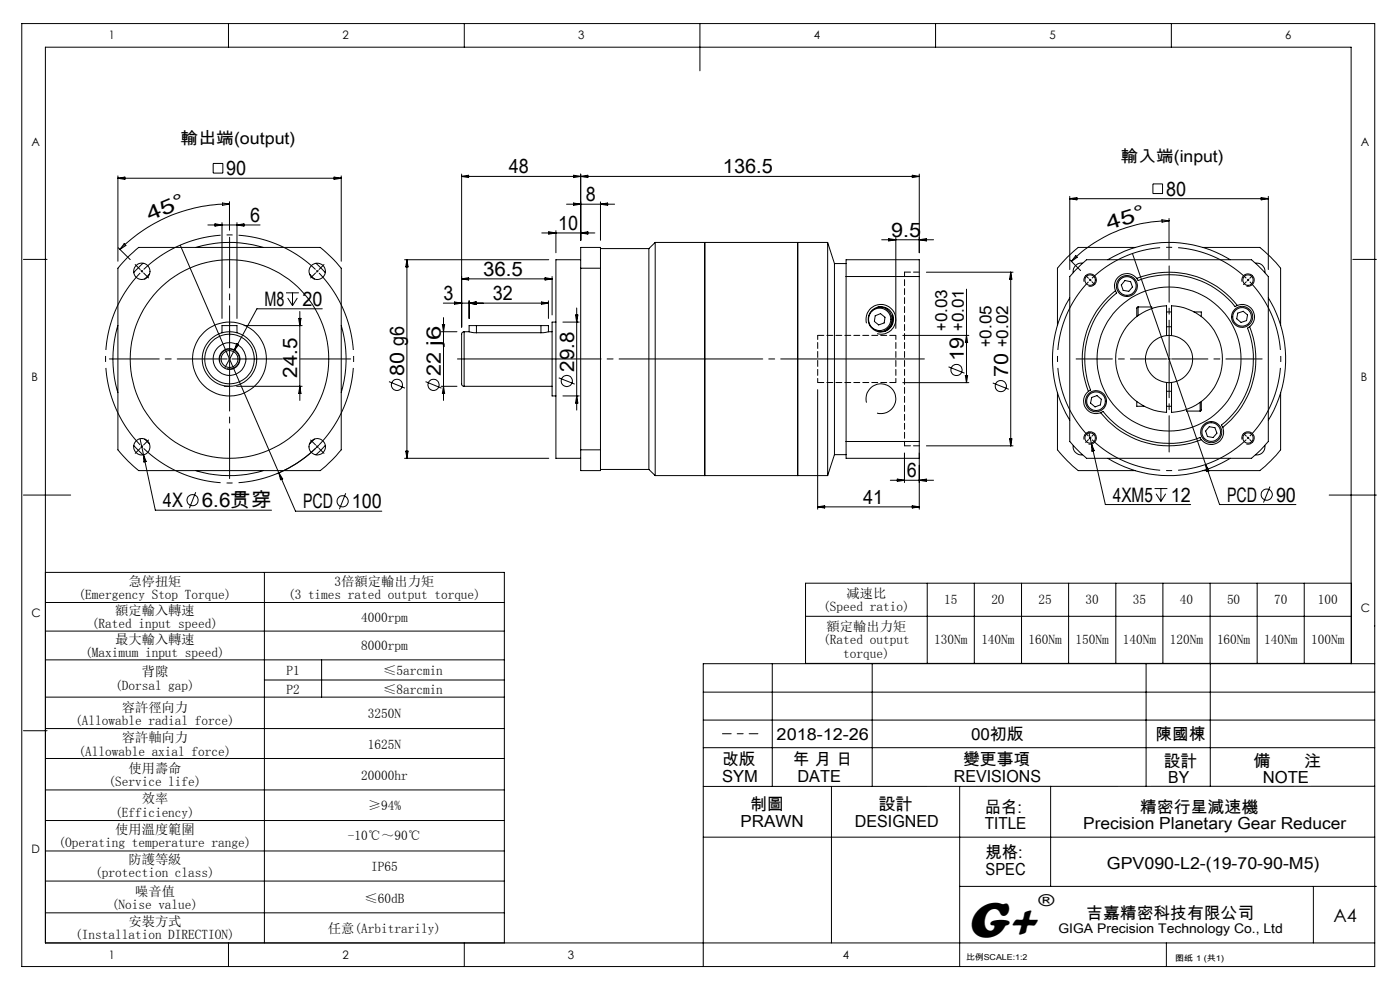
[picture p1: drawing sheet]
<svg xmlns="http://www.w3.org/2000/svg" width="297mm" height="210mm" viewBox="0 0 297 210" stroke-linecap="round" stroke-linejoin="round" font-family="sans-serif">
<g fill="none" stroke="#000" stroke-width=".21">
<path d="M4.6 5h287v200h-287zM48.5 5v5M98.5 5v5M148.5 5v10M198.5 5v5M248.5 5v5M25 37.3v18.1M25 37.8h47.4M25 37.8l1.5-.2v.5zM45.2 34.7h2.1v2h-2.1zM70.9 37.6l1.5 .2-1.5 .3zM72.4 37.3v18.1"/>
<path d="M97.9 36.9v32.5M97.9 37.4h97.1M97.9 37.4l1.5-.2v.5zM121.7 37.2l3 .5v-.5l-3 .5zM123.2 36.9v14.1M193.5 37.2l1.5 .2-1.5 .3zM195 36.9v16.7M244.6 39h2v2.1h-2zM5 55h5M25.1 52.6l2.5 2.5M26.4 51.7l.3 .4-1.3 .8zM27.1 54.6l2.3-2.1h38.5a30.3 30.3 0 0 1 4.5 4.4v38.5a30.3 30.3 0 0 1-4.5 4.4h-38.5a27.9 27.9 0 0 1-4.4-4.4v-38.5z"/>
<path d="M30.4 55.8l-2 2M31.7 58.2l-1 1M38.2 52l21 48.3M41.6 52.5a24.6 24.6 0 0 1 14.2 0M44.1 47.7h11.1M45.6 47.5l1.5 .2-1.5 .3zM47.1 47.2v20.3M47.2 43.1l1.5 .2-1.5 .3zM48.7 43.3a32.6 32.6 0 0 0-23.3 9.6M48.7 42.8v6.1M50.3 47.2v20.3M50.3 47.7l1.5-.2v.5z"/>
<path d="M65.7 58.2l1 1M67 55.8l2 2M85.8 55.1h30.6M86.3 55.1v42.1M86.3 55.1l.3 1.5h-.5zM97.9 59.2l1.5-.3v.5zM97.9 59.2h19.2M114.9 49.4h11.3M115.6 58.9l1.5 .3-1.5 .2zM116.4 49.2l1.5 .2-1.5 .3zM117.1 58.7v8.1M117.9 48.9v4.7"/>
<path d="M120.2 43.3h10.2M121.7 43.1l1.5 .2-1.5 .3zM123.2 56.9v-4.4h4.2v4.4M123.2 55.1h-5.3v42.1h5.3M123.2 56.9v38.5M123.2 56.9h4.2M123.2 49.4l1.5-.2v.5zM127.4 56.9v38.5M127.4 52.7h10.3M127.4 42.8v8.2M127.4 43.3l1.5-.2v.5zM137.7 52.7v46.9"/>
<path d="M139 51.4v49.5M139 51.4h36.6M139 51.4l-1.3 1.3M149.5 51.4v49.5M169.2 51.4v49.5zM175.6 51.4v49.5M175.6 51.4l1.4 4.5M177 55.9v40.5M177 55.9h2.5M179.5 58.7v-3.6h15.5v3.6M179.5 58.7h15.5M179.5 58.7v35"/>
<path d="M187 50.9h11M188.5 50.6l1.5 .3-1.5 .2zM190 50.4v19.3M195 58.7v35M195 50.9l1.5-.3v.5zM196.5 57.7h18.4M214.4 57.7v36.9M214.4 57.7l.3 1.5h-.5zM226.9 41.7v15.5M226.9 42.1h42.2M226.9 42.1l1.6-.2v.5zM226.9 55.1l2.3 2.3"/>
<path d="M228.2 54.2l.3 .4-1.2 .8zM228.2 57.2l2.3-2.1h35l1.4 1.3 2.2 2.3v35l-1.7 1.8-1.9 1.7h-35l-1.4-1.3-2.2-2.2v-35zM229.7 55.8a1.75 1.75 0 0 0-2 2M230 59.8a1.32 1.32 0 0 1 1.1-1.7 1.32 1.32 0 0 1 1.5 1.4 1.32 1.32 0 0 1-1.7 1.2M235 55.1a24.8 24.8 0 0 1 26 0M238.7 59.5l1.2 .3 .3 1.1-.7 .9-1.2-.2-.4-1.1zM240.2 53.8l15.6 44.7M240.9 52.5h-12.2a27.9 27.9 0 0 0-4.4 4.4v12.1M241.2 59a18.5 18.5 0 0 1 21.3 5.8M241.2 59a2.63 2.63 0 0 0-3.4-.6 2.63 2.63 0 0 0-1.2 3.3M241.2 59l.2 .5a18.2 18.2 0 0 1 20.7 5.5l.4-.2M246.5 46.6l1.5 .2-1.5 .3z"/>
<path d="M248 46.8a29.4 29.4 0 0 0-20.7 8.6M248 46.3v8.6M255.1 52.5h12.2a27.9 27.9 0 0 1 4.4 4.4v12.1M263.5 59.8a1.31 1.31 0 0 1 1.1-1.7 1.31 1.31 0 0 1 1.5 1.4 1.31 1.31 0 0 1-1.7 1.2M266.3 55.8a1.72 1.72 0 0 1 2 2M267.5 41.9l1.6 .2-1.6 .3zM269.1 41.7v15.5M287 55h5M25 69a24.5 24.5 0 0 0 0 14.3M46.7 76.7a2.1 2.1 0 0 1 1.8-2.6 2.1 2.1 0 0 1 2.3 2.3 2.1 2.1 0 0 1-2.6 1.8M47.1 70.6v-1.5h3.2v1.5M50.2 72.9l.4 .2-.9 1.2z"/>
<path d="M51.8 69.1h12.3M60.7 62.1h2.7M61 63.2l1.1 1.6M62.1 62.1v2.7M63.1 63.2l-1 1.6M63.4 67.5h.5l-.3 1.6zM63.6 66.1v18.8M68.4 65.5h-13.9l-6.8 12.5M72.4 69a25.1 25.1 0 0 1 0 14.3M93.6 70.4h3.3M93.8 68.9h.5l-.2 1.5zM94.1 64.3h22.2"/>
<path d="M94.1 67.4v17.5M96.4 64.1l1.5 .2-1.5 .2zM98.5 70.4a.66 .66 0 0 0-.6 .9v5.5a19.7 19.7 0 0 0 .2 5l.4 .1M98.5 70.4v11.5M98.5 70.4h1M99.5 70.4l1.6 .2M99.5 63.8v3.7M99.5 64.3l1.5-.2v.4zM101.1 69.1h-1.6v1.3M101.1 69.1h13.7M101.1 70.6h13.7M101.1 69.1v1.5"/>
<path d="M114.8 69.1h1.5v1.3M114.8 69.1v1.5M114.9 64.1l1.4 .2-1.4 .2zM116.3 70.4l-1.5 .2M116.3 70.4h.8M116.3 63.8v3.7M117.9 68.3h-.8v15.7h.8M119.4 68.3h3.5M122.1 66.8h.5l-.3 1.5zM122.3 65.3v21.7M183.8 68.6a3.2 3.2 0 0 1 2.8-4 3.2 3.2 0 0 1 3.4 3.4 3.2 3.2 0 0 1-3.9 2.8M185.7 67l1.1-.5 .9 .8-.1 1.2-1.2 .4-.9-.7z"/>
<path d="M186.2 65.1a2.62 2.62 0 0 1 3 2.6 2.62 2.62 0 0 1-3 2.6M187.9 65.5h.4M189.4 66.8a3.2 3.2 0 0 1-1.6 3.4M191.5 71.1h14M201.2 77.8l3.4 1.4M204.8 79.6h.5l-.3 1.6zM205 61.3v19.9M205 71.1l.3 1.6h-.5zM226.9 63.2a24.8 24.8 0 0 0 0 25.9M236.6 61.7a18.5 18.5 0 0 0-5.7 21.3M236.6 61.7l.3 .4a18.2 18.2 0 0 0-5.5 20.7l-.5 .2M241.4 65.1l-.2 .2v1.9"/>
<path d="M241.4 65.1h2.9v.4M241.4 65.1v1.8M247.5 71.2v-6.3a11.3 11.3 0 0 0-10.8 11.3 11.3 11.3 0 0 0 10.8 11.3v-6.4M247.5 71.2a5 5 0 0 0-4.5 5 5 5 0 0 0 4.5 4.9M247.5 71.2h1M247.5 69.3h1M247.5 66.2h1M248.5 71.2a5 5 0 0 1 4.5 5 5 5 0 0 1-4.5 4.9M248.5 71.2v-6.3a11.3 11.3 0 0 1 10.8 11.3 11.3 11.3 0 0 1-10.8 11.3v-6.4M253.3 66.2h1.5v1M262.5 64.8a2.63 2.63 0 0 1 3.3 1.1 2.63 2.63 0 0 1-.7 3.4M262.6 66.4l1.1-.4 1 .8-.3 1.2-1.1 .4-.9-.8z"/>
<path d="M265.1 69.3a18.5 18.5 0 0 1-5.7 21.4M265.1 69.3l-.4 .3a18.3 18.3 0 0 1-5.5 20.6l.2 .5M269.1 63.2a24.8 24.8 0 0 1 0 25.9M28.4 94.5l2 2M29.7 93.1l.7 3.4M29.9 94.6l.2 .2M30.1 94.8l.2 .2M30.1 94.8l-.2 .2M30.3 94.6l-.2 .2M30.4 96.5l2.5 11.7h24.7M30.4 96.5l.6 1.4-.5 .1zM30.7 93.2l1 .9"/>
<path d="M41.6 99.8a24.6 24.6 0 0 0 14.2 0M47.6 81.9h1.1M50.2 81.9h13.9M63.6 81.9l.3 1.6h-.5zM66.7 93.2l-1 .9M67.7 94.4a26.6 26.6 0 0 1-9 6.1M69 94.5l-2 2M82.5 81l3.4 1.3M85.8 97.2h30.6M86.1 95.7h.5l-.3 1.5zM90.3 81l3.4 1.3M93.6 81.9h3.3"/>
<path d="M94.1 81.9l.2 1.6h-.5zM98.5 81.9h18.6M118.5 80.1l3.4 1.4M119.4 84h3.5M122.3 84l.3 1.5h-.5zM123.2 95.4v4.4h4.2v-4.4M123.2 95.4h4.2M127.4 99.6h10.3M137.7 99.6l1.3 1.3M173.5 82.6v25.4M177 96.4l-1.4 4.5M177 96.4h2.5"/>
<path d="M179.5 93.7v3.5h15.5v-3.5M179.5 93.7h15.5M183.8 85.4a3.2 3.2 0 0 1 2.8-4 3.2 3.2 0 0 1 3.4 3.5 3.2 3.2 0 0 1-3.9 2.7M191.5 81.2h14M191.9 96.1v6.3M195 96.1v11.9M196.5 94.6h18.4M210.6 81.2l3.4 1.4M214.2 93.1h.5l-.3 1.5zM224.3 83.3v12.1a27.9 27.9 0 0 0 4.4 4.4h12.2M227.7 94.5a1.75 1.75 0 0 0 2 2M230 93.2a1.33 1.33 0 0 1 1.1-1.6 1.33 1.33 0 0 1 1.5 1.4 1.33 1.33 0 0 1-1.7 1.2"/>
<path d="M230.9 83a2.63 2.63 0 0 0-.7 3.4 2.63 2.63 0 0 0 3.3 1.2M231 91.6l.6 2.6M231.1 92.7l.1 .2M231.2 92.9l.3 .2M231.2 92.9l-.1 .2M231.5 92.7l-.3 .2M231.6 94.2l2.9 12.8h18.1M231.6 94.2l.5 1.4-.5 .1zM231.6 84.3l1.1-.4 .9 .8-.2 1.2-1.1 .4-.9-.8zM233.5 87.6a18.6 18.6 0 0 0 21.4 5.7M233.5 87.6l.4-.3a18.1 18.1 0 0 0 20.7 5.5l.3 .5M235 97.2a24.8 24.8 0 0 0 26 0"/>
<path d="M241.2 85.2v1h1.5M247.5 81.1h1M247.5 83h1M247.5 86.2h1M251.7 86.8v.4h2.9M254.6 85.4v1.8M254.8 85.2v1.8l-.2 .2M255.8 98.5l2.9 8.5h16.2M255.8 98.5l.7 1.4-.5 .1zM256.5 90.5l1.2 .2 .5 1.2-.8 .9-1.2-.2-.4-1.2zM259.4 90.7a2.63 2.63 0 0 1-1.1 3.2 2.63 2.63 0 0 1-3.4-.6M263.5 93.2a1.32 1.32 0 0 1 1.2-1.6 1.32 1.32 0 0 1 1.4 1.5 1.32 1.32 0 0 1-1.7 1.1"/>
<path d="M268.3 94.5a1.71 1.71 0 0 1-2 2M271.7 83.3v12.1a27.9 27.9 0 0 1-4.4 4.4h-12.2M5 105h10M41.5 104.4l-1.3 3.4M59.2 100.3l3.5 8.1h18.3M59.2 100.3l.8 1.3-.5 .2zM73.3 104.6l-1.3 3.4M139 100.9h36.6M173.5 107.5h21.5M173.5 107.5l1.4-.2v.5zM188.9 101.9h9.1M190.4 101.6l1.5 .3-1.5 .2z"/>
<path d="M193.5 107.3l1.5 .2-1.5 .3zM195 101.9l1.5-.3v.5zM244.9 103.6h2.7M245.3 104.7l1 1.7M246.3 103.6v2.8M247.3 104.7l-1 1.7M269.4 103.2l-1.4 3.4M282 105h10M9.6 127.8h97.4M9.6 133.9h97.4M9.6 140h97.4M9.6 121.4h97.4v78.6"/>
<path d="M56.1 121.4v78.6M68.2 140v7.9M170.9 123.7h115.8v17h-115.8zM170.9 130.7h115.8M196.7 123.7v17M206.7 123.7v17M216.7 123.7v17M226.7 123.7v17M236.7 123.7v17M246.7 123.7v17M256.7 123.7v17M266.7 123.7v17"/>
<path d="M276.7 123.7v17M5 155h5M9.6 147.9h97.4M9.6 154.5h97.4M56.1 144.2h50.9M149.2 152.7h142.4M149.2 146.8h142.4M149.2 158.6h142.4M163.8 140.8v26M185 140.8v26M243.1 140.8v26M256.8 140.8v26"/>
<path d="M286.6 140.8v-130.8h-277v190h282M291.6 140.8h-142.4v64.2M9.6 160.9h97.4M9.6 167.6h97.4M9.6 174.1h97.4M149.2 177.6h142.4M176.4 166.8v33.2M203.6 166.8v38.2M222.9 166.8v21.2M291.6 166.8h-142.4M9.6 180.5h97.4M9.6 186.9h97.4"/>
<path d="M9.6 193.6h97.4M203.6 188h88.4M278.6 188v12M48.5 200v5M98.5 200v5M247.4 200v5"/>
<circle cx="30.1" cy="57.5" r="1.74"/>
<circle cx="67.3" cy="57.6" r="1.73"/>
<circle cx="231.3" cy="59.4" r="1.11"/>
<circle cx="264.8" cy="59.4" r="1.1"/>
<circle cx="48.7" cy="76.2" r="5.8"/>
<circle cx="48.7" cy="76.2" r="7.8"/>
<circle cx="48.7" cy="76.2" r="21.1"/>
<circle cx="48.7" cy="76.2" r="5.2"/>
<circle cx="48.7" cy="76.1" r="2.21"/>
<circle cx="48.7" cy="76.2" r="1.78"/>
<circle cx="48.7" cy="76.2" r="3.5"/>
<circle cx="186.6" cy="67.7" r="2.38"/>
<circle cx="186.9" cy="67.7" r="2.67"/>
<circle cx="202.9" cy="78.5" r="1.19"/>
<circle cx="239" cy="60.7" r="2.23"/>
<circle cx="239.1" cy="60.7" r="1.98"/>
<circle cx="248" cy="76.2" r="15.3"/>
<circle cx="263.5" cy="67.2" r="1.98"/>
<circle cx="263.5" cy="67.2" r="2.23"/>
<circle cx="30.1" cy="94.8" r="1.74"/>
<circle cx="67.3" cy="94.8" r="1.74"/>
<circle cx="84.2" cy="81.6" r="1.18"/>
<circle cx="92" cy="81.6" r="1.18"/>
<circle cx="120.2" cy="80.8" r="1.19"/>
<circle cx="212.3" cy="81.9" r="1.19"/>
<circle cx="231.3" cy="92.9" r="1.11"/>
<circle cx="232.5" cy="85.1" r="2.23"/>
<circle cx="232.5" cy="85.1" r="1.98"/>
<circle cx="256.9" cy="91.6" r="1.98"/>
<circle cx="257" cy="91.7" r="2.23"/>
<circle cx="264.8" cy="92.9" r="1.1"/>
<circle cx="40.9" cy="106.1" r="1.19"/>
<circle cx="72.7" cy="106.3" r="1.2"/>
<circle cx="268.7" cy="104.9" r="1.18"/>
</g>
<path d="M30.1 57.5l-.2 .2M30.1 57.5l.2-.2M67.3 57.5l-.2-.2M67.3 57.5l.2 .2M231.3 59.4l-.2 .2M231.3 59.4l.2-.2M264.8 59.4l-.2-.2M264.8 59.4l.2 .2M67.3 94.8l.2-.2M67.3 94.8l-.2 .1M264.8 92.9l.2-.2M264.8 92.9l-.2 .2" fill="none" stroke="#000" stroke-width=".21" stroke-dasharray="30.5 1.3 1.3 1.3" stroke-linecap="butt"/>
<path d="M230.9 59.8a23.7 23.7 0 0 0 0 32.7M264.4 59a23.7 23.7 0 0 0-32.7 0M231.7 93.3a23.7 23.7 0 0 0 32.7 0M265.1 92.5a23.7 23.7 0 0 0 0-32.7" fill="none" stroke="#000" stroke-width=".21" stroke-dasharray="30.5 1.3 1.3 1.3" stroke-dashoffset="14.3" stroke-linecap="butt"/>
<path d="M29.7 57.9a26.3 26.3 0 0 0 0 36.5M66.9 57.2a26.3 26.3 0 0 0-36.4 0M30.5 95.1a26.3 26.3 0 0 0 36.4 0M67.7 94.4a26.3 26.3 0 0 0 0-36.5" fill="none" stroke="#000" stroke-width=".21" stroke-dasharray="30.5 1.3 1.3 1.3" stroke-dashoffset="12.2" stroke-linecap="butt"/>
<path d="M96.9 76.1h99.3" fill="none" stroke="#000" stroke-width=".21" stroke-dasharray="30.5 1.3 1.3 1.3" stroke-dashoffset="-.1"/>
<path d="M48.7 68.5v4.2" fill="none" stroke="#000" stroke-width=".21" stroke-dasharray="30.5 1.3 1.3 1.3" stroke-dashoffset="30.3"/>
<path d="M153.3 155.6h7.5" fill="none" stroke="#000" stroke-width=".21" stroke-dasharray="30.5 1.3 1.3 1.3" stroke-dashoffset="28.6"/>
<path d="M195 57.7h-3.1M190 71.1h-16.5M173.5 81.1h16.5M191.9 94.6h3.1" fill="none" stroke="#000" stroke-width=".21" stroke-dasharray="1.3 .6"/>
<path d="M173.5 81.1v-10M190 81.1v-10" fill="none" stroke="#000" stroke-width=".21" stroke-dasharray="1.3 .6" stroke-dashoffset=".4"/>
<path d="M191.9 94.6v-36.9" fill="none" stroke="#000" stroke-width=".21" stroke-dasharray="1.3 .6" stroke-dashoffset=".3"/>
<g fill="none" stroke="#000" stroke-width=".21" stroke-dasharray="30.5 1.3 1.3 1.3">
<path d="M29.7 57.2l-1-1.1M30.1 57.5l-.2-.2M30.1 57.5l.2 .2M30.5 57.9l1 1M66.9 57.9l-1 1M67.3 57.5l.2-.2M67.3 57.5l-.2 .2M67.7 57.2l1-1.1M230.9 59l-.6-.6M231.3 59.4l-.2-.2M231.3 59.4l.2 .2M231.6 59.8l.6 .6"/>
<path d="M264.4 59.8l-.6 .6M264.8 59.4l.2-.2M264.8 59.4l-.2 .2M265.1 59l.6-.6M48.7 76.1v-.2M48.7 76.1h-.3M48.7 76.1v.3M48.7 76.1h.3M248 76.1v-.2M248 76.1h-.2M248 76.1v.3M248 76.1h.3"/>
<path d="M29.7 95.1l-1 1.1M30.5 94.4l1-1.1M66.9 94.4l-1-1.1M67.3 94.8l.2 .1M67.3 94.8l-.2-.2M67.7 95.1l1 1.1M230.9 93.3l-.6 .6M231.6 92.5l.6-.6M264.4 92.5l-.6-.6M264.8 92.9l.2 .2M264.8 92.9l-.2-.2M265.1 93.3l.6 .6"/>
</g>
<path d="M247.5 76.1h-19.2M248 75.6v-19.2M248 76.7v19.2M248.6 76.1h19.2" fill="none" stroke="#000" stroke-width=".21" stroke-dasharray="30.5 1.3 1.3 1.3" stroke-dashoffset="22.8"/>
<path d="M48.7 75.6v-25.3" fill="none" stroke="#000" stroke-width=".21" stroke-dasharray="30.5 1.3 1.3 1.3" stroke-dashoffset="19.7"/>
<path d="M48.2 76.1h-25" fill="none" stroke="#000" stroke-width=".21" stroke-dasharray="30.5 1.3 1.3 1.3" stroke-dashoffset="19.9"/>
<path d="M48.7 76.7v24.8" fill="none" stroke="#000" stroke-width=".21" stroke-dasharray="30.5 1.3 1.3 1.3" stroke-dashoffset="20"/>
<path d="M49.2 76.1h25.2" fill="none" stroke="#000" stroke-width=".21" stroke-dasharray="30.5 1.3 1.3 1.3" stroke-dashoffset="19.8"/>
<text font-size="11" x="205.1" y="198.7">G+</text>
<g font-size="4.2">
<text x="48" y="37.2">90</text>
<text x="108" y="36.8">48</text>
<text x="153.4" y="36.8">136.5</text>
<text x="247.4" y="41.5">80</text>
<text x="31.8" y="47" transform="rotate(-23 31.8 47)">4 5 °</text>
<text x="53.1" y="47.1">6</text>
<text x="124.3" y="42.7">8</text>
<text x="118.4" y="48.8">10</text>
<text x="189.1" y="50.2">9.5</text>
<text x="235.2" y="48.8" transform="rotate(-17 235.2 48.8)">4 5 °</text>
<text x="102.5" y="58.5">36.5</text>
<text x="56.1" y="64.9">M8</text>
<text x="64.2" y="64.9">20</text>
<text x="94.1" y="63.7">3</text>
<text x="104.6" y="63.7">32</text>
<text x="204.5" y="76.5" transform="rotate(-90 204.5 76.5)">19</text>
<text x="63" y="80.1" transform="rotate(-90 63 80.1)">24.5</text>
<text x="85.7" y="79.7" transform="rotate(-90 85.7 79.7)">80 g6</text>
<text x="93.5" y="79.7" transform="rotate(-90 93.5 79.7)">22 j6</text>
<text x="121.8" y="78.8" transform="rotate(-90 121.8 78.8)">29.8</text>
<text x="213.8" y="79.9" transform="rotate(-90 213.8 79.9)">70</text>
<text x="192.4" y="101.3">6</text>
<text x="34.6" y="107.6">4X</text>
<text x="42.8" y="107.6">6.6贯穿</text>
<text x="64.3" y="107.8">PCD</text>
<text x="74.7" y="107.8">100</text>
<text x="183.1" y="106.9">41</text>
<text x="236.1" y="106.4">4XM5</text>
<text x="248.4" y="106.4">12</text>
<text x="260.3" y="106.4">PCD</text>
<text x="270.7" y="106.4">90</text>
</g>
<text font-size="3.9" x="282.9" y="195.5">A4</text>
<g font-size="3.5">
<text x="38.3" y="30.5">輸出端(output)</text>
<text x="237.8" y="34.4">輸入端(input)</text>
<text x="200.9" y="70.2" transform="rotate(-90 200.9 70.2)">+0.03</text>
<text x="204.5" y="70.2" transform="rotate(-90 204.5 70.2)">+0.01</text>
<text x="210.3" y="73.6" transform="rotate(-90 210.3 73.6)">+0.05</text>
<text x="213.8" y="73.6" transform="rotate(-90 213.8 73.6)">+0.02</text>
<text x="164.8" y="157">2018-12-26</text>
<text x="206" y="157">00初版</text>
<text x="245.2" y="157">陳國棟</text>
<text x="153.2" y="162.3">改版</text>
<text x="153.2" y="165.8">SYM</text>
<text x="168.2" y="162.3">年 月 日</text>
<text x="169.2" y="165.8">DATE</text>
<text x="202.4" y="165.8">REVISIONS</text>
<text x="204.3" y="162.3">變更事項</text>
<text x="246.9" y="162.6">設計</text>
<text x="247.9" y="166.1">BY</text>
<text x="265.9" y="162.6">備</text>
<text x="267.9" y="166.1">NOTE</text>
<text x="276.6" y="162.6">注</text>
<text x="159.1" y="171.9">制圖</text>
<text x="186.4" y="171.9">設計</text>
<text x="208.9" y="172.4">品名:</text>
<text x="241.8" y="172.4">精密行星減速機</text>
<text x="157.1" y="175.4">PRAWN</text>
<text x="181.3" y="175.4">DESIGNED</text>
<text x="208.9" y="175.9">TITLE</text>
<text x="229.8" y="175.9">Precision Planetary Gear Reducer</text>
<text x="209.1" y="182.1">規格:</text>
<text x="209.1" y="185.6">SPEC</text>
<text x="234.8" y="184.4">GPV090-L2-(19-70-90-M5)</text>
<text x="220.3" y="192.2">®</text>
<text x="230.5" y="194.8">吉嘉精密科技有限公司</text>
</g>
<g font-size="2.8">
<text x="27.2" y="124.2">急停扭矩</text>
<text x="71" y="124.2">3倍額定輸出力矩</text>
<text x="16.7" y="127">(Emergency Stop Torque)</text>
<text x="24.4" y="130.4">額定輸入轉速</text>
<text x="61.1" y="127">(3 times rated output torque)</text>
<text x="76.6" y="131.8">4000rpm</text>
<text x="174.6" y="129.6">(Speed ratio)</text>
<text x="179.6" y="126.8">减速比</text>
<text x="200.3" y="128.2">15</text>
<text x="210.3" y="128.2">20</text>
<text x="220.3" y="128.2">25</text>
<text x="230.3" y="128.2">30</text>
<text x="240.3" y="128.2">35</text>
<text x="250.3" y="128.2">40</text>
<text x="260.3" y="128.2">50</text>
<text x="270.3" y="128.2">70</text>
<text x="279.6" y="128.2">100</text>
<text x="19.5" y="133.3">(Rated input speed)</text>
<text x="24.4" y="136.5">最大輸入轉速</text>
<text x="76.6" y="137.9">8000rpm</text>
<text x="174.6" y="136.7">(Rated output</text>
<text x="175.3" y="133.9">額定輸出力矩</text>
<text x="198.2" y="136.7">130Nm</text>
<text x="208.2" y="136.7">140Nm</text>
<text x="218.2" y="136.7">160Nm</text>
<text x="228.2" y="136.7">150Nm</text>
<text x="238.2" y="136.7">140Nm</text>
<text x="248.2" y="136.7">120Nm</text>
<text x="258.2" y="136.7">160Nm</text>
<text x="268.2" y="136.7">140Nm</text>
<text x="278.2" y="136.7">100Nm</text>
<text x="18.1" y="139.3">(Maximum input speed)</text>
<text x="30.1" y="143.5">背隙</text>
<text x="60.8" y="143.1">P1</text>
<text x="81.3" y="143.1">≤5arcmin</text>
<text x="178.9" y="139.5">torque)</text>
<text x="24.4" y="146.3">(Dorsal gap)</text>
<text x="60.8" y="147.2">P2</text>
<text x="81.3" y="147.2">≤8arcmin</text>
<text x="16" y="153.8">(Allowable radial force)</text>
<text x="25.8" y="151">容許徑向力</text>
<text x="78" y="152.4">3250N</text>
<text x="16.7" y="160.3">(Allowable axial force)</text>
<text x="25.8" y="157.5">容許軸向力</text>
<text x="78" y="158.9">1625N</text>
<text x="23" y="166.8">(Service life)</text>
<text x="27.2" y="164">使用壽命</text>
<text x="76.6" y="165.4">20000hr</text>
<text x="24.4" y="173.2">(Efficiency)</text>
<text x="30.1" y="170.4">效率</text>
<text x="78" y="171.8">≥94%</text>
<text x="12.4" y="179.7">(Operating temperature range)</text>
<text x="24.4" y="176.9">使用溫度範圍</text>
<text x="73.8" y="178.3">-10℃～90℃</text>
<text x="27.2" y="183.3">防護等級</text>
<text x="78.7" y="184.7">IP65</text>
<text x="20.2" y="186.1">(protection class)</text>
<text x="28.7" y="190">噪音值</text>
<text x="77.3" y="191.4">≤60dB</text>
<text x="23.7" y="192.9">(Noise value)</text>
<text x="27.2" y="196.4">安裝方式</text>
<text x="69.6" y="197.8">任意(Arbitrarily)</text>
<text x="224.5" y="197.8">GIGA Precision Technology Co., Ltd</text>
<text x="16" y="199.2">(Installation DIRECTION)</text>
</g>
<g font-size="2.5">
<text x="23.1" y="8.4">1</text>
<text x="72.7" y="8.4">2</text>
<text x="122.7" y="8.4">3</text>
<text x="172.7" y="8.4">4</text>
<text x="222.7" y="8.4">5</text>
<text x="272.7" y="8.4">6</text>
<text x="6.7" y="30.9">A</text>
<text x="288.7" y="30.9">A</text>
<text x="6.7" y="80.9">B</text>
<text x="288.7" y="80.9">B</text>
<text x="6.7" y="130.9">C</text>
<text x="288.7" y="129.9">C</text>
<text x="6.7" y="180.9">D</text>
<text x="23.1" y="203.4">1</text>
<text x="72.7" y="203.4">2</text>
<text x="120.5" y="203.4">3</text>
<text x="178.8" y="203.4">4</text>
</g>
<g font-size="1.7">
<text x="204.9" y="203.7">比例SCALE:1:2</text>
<text x="249.3" y="203.8">图纸 1 (共1)</text>
</g>
</svg>
